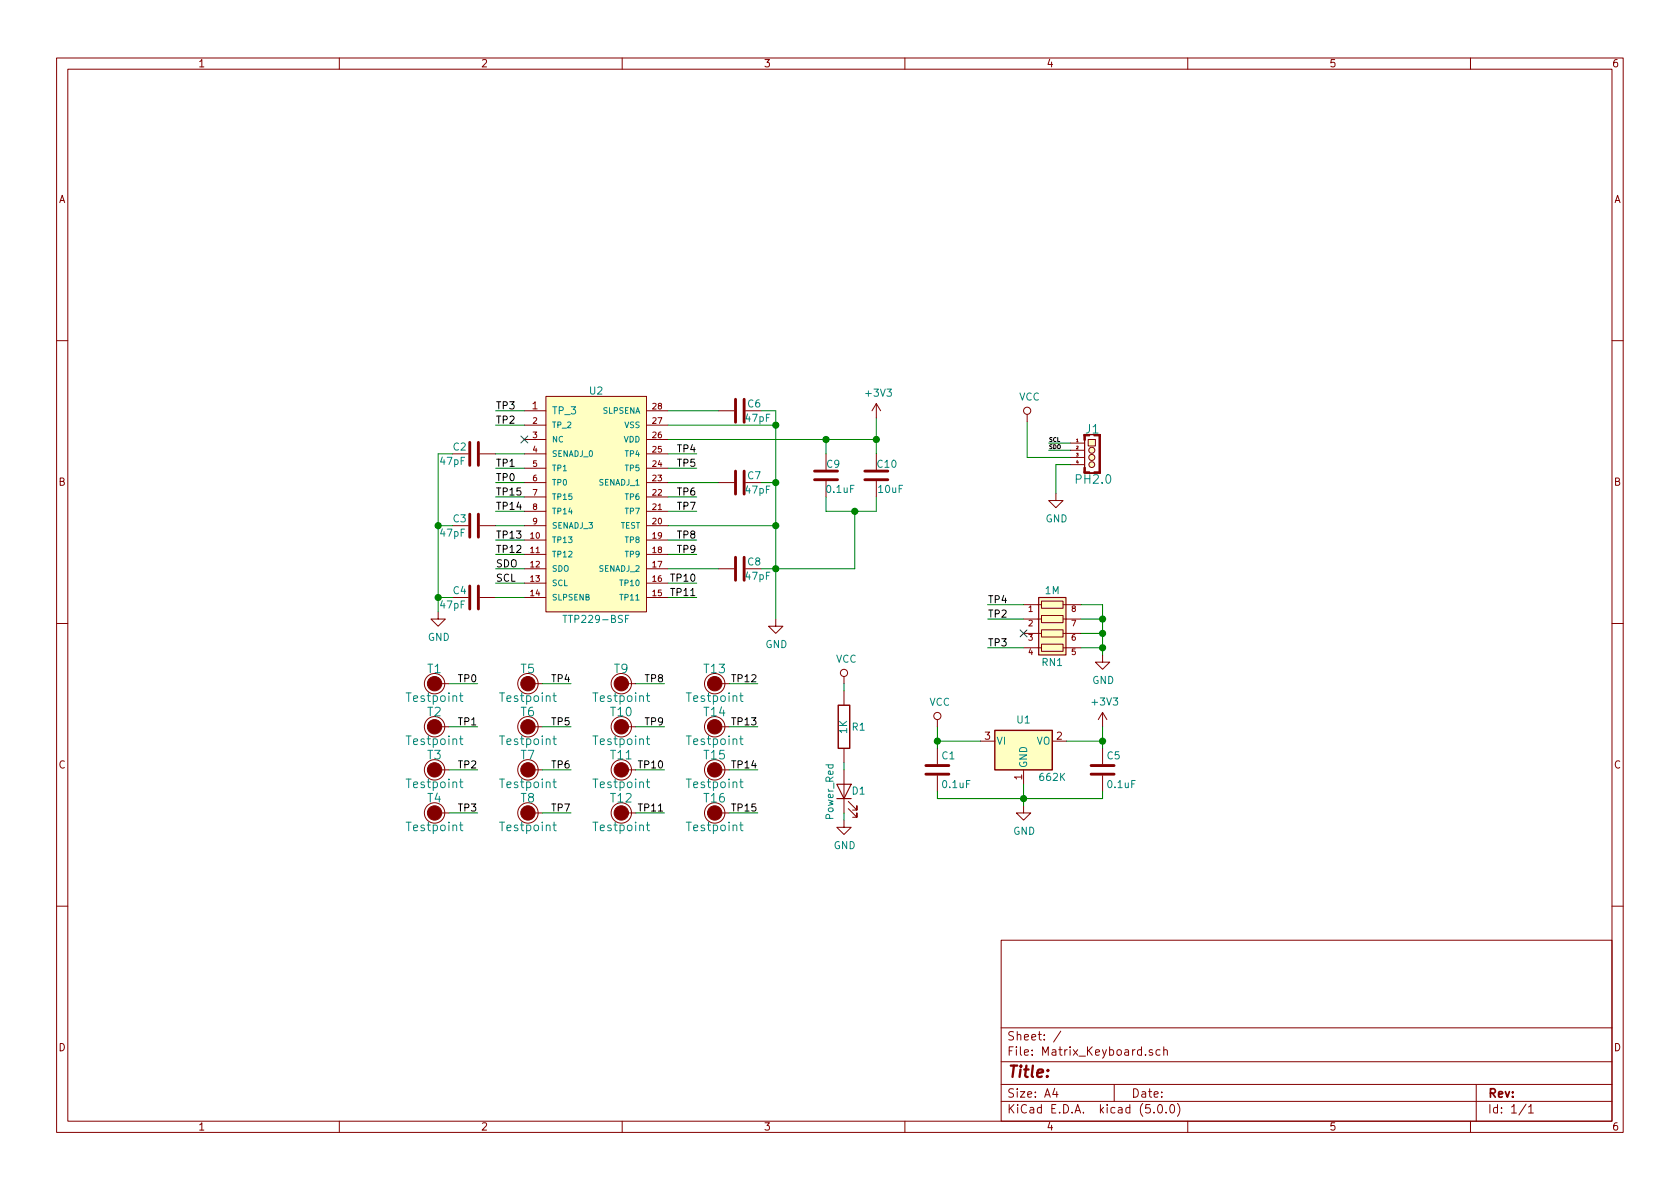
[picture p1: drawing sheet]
<svg xmlns="http://www.w3.org/2000/svg" width="297mm" height="210mm" viewBox="0 0 297 210" stroke-linecap="round" stroke-linejoin="round" font-family="sans-serif">
<g fill="none" stroke="#840000" stroke-width=".18">
<path d="M10 10.3h277v189.9h-277zM12 12.2h273v186.1h-273zM60 10.3v1.9M110 10.3v1.9M160 10.3v1.9M210 10.3v1.9M260 10.3v1.9M10 60.2h2M92.7 72.6h3.8M92.7 75.2h3.8M92.7 77.7h3.8M96.5 70.1h17.8v38.1h-17.8z"/>
<path d="M114.3 72.6h3.8M114.3 75.2h3.8M114.3 77.7h3.8M127 72.6h2.8M154.9 71.4v2.5M154.9 71.4l-.7 1.2M154.9 71.4l.8 1.2M181.6 73.3v1.2M189.2 78.4h2.6M189.2 79.6h2.6M191.8 76.8h2.6v6.9h-2.6zM191.8 77.8v4.9"/>
<path d="M192.4 77.7h1.3v1.2h-1.3zM285 60.2h2M84.8 93h2.8M84.8 80.3h2.8M92.7 95.5h3.8M92.7 98h3.8M92.7 93h3.8M92.7 90.4h3.8M92.7 87.9h3.8M92.7 85.3h3.8M92.7 82.8h3.8M92.7 80.3h3.8"/>
<path d="M114.3 95.5h3.8M114.3 98h3.8M114.3 93h3.8M114.3 90.4h3.8M114.3 87.9h3.8M114.3 85.3h3.8M114.3 82.8h3.8M114.3 80.3h3.8M127 85.3h2.8M146 80.3v2.8M146 85.1v2.8M154.9 80.3v2.8"/>
<path d="M154.9 85.1v2.8M186.7 87.2v1.3h1.3l-1.3 1.3-1.3-1.3h1.3M189.2 80.9h2.6M189.2 82.2h2.6M10 110.3h2M77.5 108.2v1.3h1.2l-1.2 1.2-1.3-1.2h1.3M84.8 105.7h2.8M92.7 100.6h3.8M92.7 103.1h3.8M92.7 105.7h3.8M114.3 100.6h3.8M114.3 103.1h3.8"/>
<path d="M114.3 105.7h3.8M127 100.6h2.8M137.2 109.5v1.2h1.2l-1.2 1.3-1.3-1.3h1.3M149.2 119.6v1.3M181 106.9h3.1M181 109.5h3.1M181 112h3.1M181 114.5h3.1M184.1 106.3h3.9v1.3h-3.9zM184.1 108.8h3.9v1.3h-3.9zM184.1 111.4h3.9v1.2h-3.9zM184.1 113.9h3.9v1.3h-3.9z"/>
<path d="M188 106.9h3.1M188 109.5h3.1M188 112h3.1M188 114.5h3.1M194.9 115.8v1.3h1.3l-1.3 1.3-1.2-1.3h1.2M285 110.3h2M76.8 120.9h2.6M76.8 128.5h2.6M76.8 136.1h2.6M93.3 120.9h2.6M93.3 128.5h2.6M93.3 136.1h2.6"/>
<path d="M109.9 120.9h2.5M109.9 128.5h2.5M109.9 136.1h2.5M126.4 120.9h2.5M126.4 128.5h2.5M126.4 136.1h2.5M149.2 122.2v2.5M149.2 132.3v2.6M149.2 136.1v7.7M165.7 127.2v1.3M165.7 132.3v2.8M165.7 137.2v2.7"/>
<path d="M173.4 131.1h2.5M181 136.1v2.6M186.1 131.1h2.5M194.9 126v2.5M194.9 132.3v2.8M194.9 137.2v2.7M194.9 126l-.7 1.2M194.9 126l.8 1.2M76.8 143.8h2.6M93.3 143.8h2.6M109.9 143.8h2.5M126.4 143.8h2.5"/>
<path d="M149.2 145v1.3h1.3l-1.3 1.3-1.2-1.3h1.2M150 143l1.5 1.5v-.7v.7h-.8M150 141.7l1.5 1.6v-.8v.8h-.8M181 142.5v1.3h1.2l-1.2 1.2-1.3-1.2h1.3M10 160.2h2M177 166.3h108v32h-108zM285 160.2h2M60 198.3v1.9M110 198.3v1.9M160 198.3v1.9M177 194.8h108M177 191.8h108"/>
<path d="M177 187.8h108M177 181.8h108M186.5 192.5l-.4 1h1M186.8 193v1M187.6 182.3l-1.3 2M197 191.8v3M203.8 185.7a.37 .37 0 0 0-.6 .1l.1 .2 .5 .2v.1l-.2 .3-.4-.1M204 196.7v.1M204.8 195.5l.4-.2a.94 .94 0 0 1 0 1.5 .79 .79 0 0 1-.4-1.3zM205.1 185.7l-.4-.1-.3 .3 .1 .6 .2 .1 .4-.1M205.8 185.7a.37 .37 0 0 1 .6 .1v.8M205.8 185.1v1.5"/>
<path d="M206.2 196.7v.1M207 195.4l.3-.1a.94 .94 0 0 1 0 1.5 .82 .82 0 0 1-.3-1.4zM208.2 195.1a1.71 1.71 0 0 1 0 2.3M210 198.3v1.9M260 198.3v1.9M261 191.8v6.5M269.8 195.2l-1.2 2M270.3 195.8l.4-.5v1.5M270.3 196.8h.8"/>
<circle cx="181.6" cy="72.6" r=".63"/>
<circle cx="193" cy="79.6" r=".53"/>
<circle cx="193" cy="80.9" r=".53"/>
<circle cx="193" cy="82.2" r=".51"/>
<circle cx="149.2" cy="119" r=".63"/>
<circle cx="76.8" cy="120.9" r="1.8"/>
<circle cx="76.8" cy="128.5" r="1.8"/>
<circle cx="76.8" cy="136.1" r="1.8"/>
<circle cx="93.3" cy="120.9" r="1.8"/>
<circle cx="93.3" cy="136.1" r="1.8"/>
<circle cx="93.3" cy="128.5" r="1.8"/>
<circle cx="109.9" cy="136.1" r="1.8"/>
<circle cx="109.9" cy="128.5" r="1.8"/>
<circle cx="109.9" cy="120.9" r="1.8"/>
<circle cx="126.4" cy="136.1" r="1.8"/>
<circle cx="126.4" cy="128.5" r="1.8"/>
<circle cx="126.4" cy="120.9" r="1.8"/>
<circle cx="165.7" cy="126.6" r=".63"/>
<circle cx="76.8" cy="143.8" r="1.8"/>
<circle cx="93.3" cy="143.8" r="1.8"/>
<circle cx="109.9" cy="143.8" r="1.8"/>
<circle cx="126.4" cy="143.8" r="1.8"/>
</g>
<g fill="#ffffc2" stroke="#ffffc2" stroke-width=".18">
<path d="M96.5 70.1h17.8v38.1h-17.8z"/>
<path d="M183.6 105.7h4.9v10.1h-4.9z"/>
<path d="M192.4 77.7h1.3v1.2h-1.3z"/>
<path d="M175.9 129.2h10.2v6.9h-10.2z"/>
<circle cx="193" cy="82.2" r=".51"/>
<circle cx="193" cy="80.9" r=".53"/>
<circle cx="193" cy="79.6" r=".53"/>
</g>
<g fill="none" stroke="#008484" stroke-width=".18">
<path d="M99.5 108.8h.8M111.2 108.8h-.6v1.3M81.3 123h.5M81.3 130.7h.5M81.3 138.3h.5M81.5 122.5v1.3v.2h.3M81.5 130.1v1.3v.2l.3 .1M81.5 137.8v1.3v.1l.3 .1M97.8 123h.5M97.8 130.7h.5M97.8 138.3h.5M98 122.5v1.3v.2h.3"/>
<path d="M98 130.1v1.3v.2l.3 .1M98 137.8v1.3v.1l.3 .1M114.3 123h.6M114.3 130.7h.6M114.3 138.3h.6M114.5 122.5v1.3l.1 .2h.3M114.5 130.1v1.3l.1 .2 .3 .1M114.5 137.8v1.3l.1 .1 .3 .1M130.8 123h.6M130.8 130.7h.6M130.8 138.3h.6M131 122.5v1.3l.1 .2h.3"/>
<path d="M131 130.1v1.3l.1 .2 .3 .1M131 137.8v1.3l.1 .1 .3 .1M81.3 145.9h.5M81.5 145.4v1.3v.1l.3 .1M97.8 145.9h.5M98 145.4v1.3v.1l.3 .1M114.3 145.9h.6M114.5 145.4v1.3l.1 .1 .3 .1M130.8 145.9h.6M131 145.4v1.3l.1 .1 .3 .1"/>
</g>
<g fill="#840000" stroke="#840000" stroke-width=".18">
<path d="M194.3 76.8h.3v6.9h-.3z"/>
<path d="M193.4 76.8h1.2v.3h-1.2z"/>
<path d="M191.6 82.7h.3v.9h-.3z"/>
<path d="M191.6 76.8h.3v1h-.3z"/>
<circle cx="93.3" cy="120.9" r="1.27"/>
<circle cx="93.3" cy="128.5" r="1.27"/>
<circle cx="93.3" cy="136.1" r="1.27"/>
<circle cx="93.3" cy="143.8" r="1.27"/>
<circle cx="76.8" cy="120.9" r="1.27"/>
<circle cx="76.8" cy="128.5" r="1.27"/>
<circle cx="76.8" cy="136.1" r="1.27"/>
<circle cx="76.8" cy="143.8" r="1.27"/>
<circle cx="126.4" cy="120.9" r="1.27"/>
<circle cx="126.4" cy="128.5" r="1.27"/>
<circle cx="126.4" cy="136.1" r="1.27"/>
<circle cx="126.4" cy="143.8" r="1.27"/>
<circle cx="109.9" cy="120.9" r="1.27"/>
<circle cx="109.9" cy="128.5" r="1.27"/>
<circle cx="109.9" cy="136.1" r="1.27"/>
<circle cx="109.9" cy="143.8" r="1.27"/>
</g>
<path d="M92.1 77.1l1.2 1.2M93.3 77.1l-1.2 1.2M180.4 111.4l1.2 1.2M181.6 111.4l-1.2 1.2" fill="none" stroke="#000084" stroke-width=".18"/>
<g fill="none" stroke="#008400" stroke-width=".18">
<path d="M87.6 75.2h5.1M87.6 72.6h5.1M118.1 75.2h19.1M118.1 72.6h8.9M118.1 77.7h36.8M134.6 72.6h2.6v36.9M146 77.7v2.6M154.9 73.9v6.4M181.6 74.5v6.4h7.6M185.4 79.6h3.8M185.4 78.4h3.8M77.5 93h2.5"/>
<path d="M80 80.3h-2.5v27.9M87.6 98h5.1M87.6 95.5h5.1M87.6 82.8h5.1M87.6 80.3h5.1M87.6 87.9h5.1M87.6 90.4h5.1M87.6 85.3h5.1M87.6 93h5.1M118.1 98h5.1M118.1 95.5h5.1M118.1 82.8h5.1"/>
<path d="M118.1 80.3h5.1M118.1 87.9h5.1M118.1 90.4h5.1M118.1 85.3h8.9M118.1 93h19.1M134.6 85.3h2.6M146 87.9v2.5h8.9v-2.5M151.1 90.4v10.2h-16.5M189.2 82.2h-2.5v5M77.5 105.7h2.5M87.6 103.1h5.1M87.6 105.7h5.1"/>
<path d="M87.6 100.6h5.1M118.1 103.1h5.1M118.1 105.7h5.1M118.1 100.6h8.9M174.6 106.9h6.4M174.6 114.5h6.4M174.6 109.5h6.4M191.1 106.9h3.8v8.9M191.1 114.5h3.8M191.1 112h3.8M191.1 109.5h3.8M79.4 120.9h5.1"/>
<path d="M79.4 128.5h5.1M79.4 136.1h5.1M95.9 120.9h5.1M95.9 128.5h5.1M95.9 136.1h5.1M112.4 120.9h5.1M112.4 128.5h5.1M112.4 136.1h5.1M128.9 120.9h5.1M128.9 128.5h5.1M128.9 136.1h5.1M149.2 120.9v1.3"/>
<path d="M149.2 134.9v1.2M165.7 139.9v1.3h29.2v-1.3M165.7 131.1h7.7M165.7 128.5v3.8M181 138.7v3.8M188.6 131.1h6.3M194.9 128.5v3.8M79.4 143.8h5.1M95.9 143.8h5.1M112.4 143.8h5.1M128.9 143.8h5.1M149.2 143.8v1.2"/>
</g>
<g fill="none" stroke="#840000" stroke-width=".51">
<path d="M83.1 78.2v4.1M84.6 78.2v4.1M130 70.6v4.1M131.6 70.6v4.1M83.1 90.9v4.1M84.6 90.9v4.1M130 83.3v4.1M130 98.5v4.1M131.6 83.3v4.1M131.6 98.5v4.1M144 83.3h4.1M144 84.8h4.1"/>
<path d="M152.9 83.3h4.1M152.9 84.8h4.1M83.1 103.6v4.1M84.6 103.6v4.1M163.7 136.9h4.1M163.7 135.4h4.1M192.9 136.9h4.1M192.9 135.4h4.1"/>
</g>
<g fill="#008400" stroke="#008400" stroke-width=".25">
<circle cx="77.5" cy="105.7" r=".51"/>
<circle cx="77.5" cy="93" r=".51"/>
<circle cx="137.2" cy="85.3" r=".51"/>
<circle cx="137.2" cy="100.6" r=".51"/>
<circle cx="137.2" cy="93" r=".51"/>
<circle cx="137.2" cy="75.2" r=".51"/>
<circle cx="154.9" cy="77.7" r=".51"/>
<circle cx="146.1" cy="77.7" r=".51"/>
<circle cx="151.1" cy="90.4" r=".51"/>
<circle cx="194.9" cy="114.5" r=".51"/>
<circle cx="194.9" cy="112" r=".51"/>
<circle cx="194.9" cy="109.5" r=".51"/>
<circle cx="181" cy="141.2" r=".51"/>
<circle cx="194.9" cy="131.1" r=".51"/>
<circle cx="165.7" cy="131.1" r=".51"/>
</g>
<path d="M183.6 105.7h4.9v10.1h-4.9zM148 138.7h2.5l-1.3 2.5zM148 141.2h2.5" fill="none" stroke="#840000" stroke-width=".2"/>
<path d="M148.2 124.7h2v7.6h-2zM175.9 129.2h10.2v6.9h-10.2z" fill="none" stroke="#840000" stroke-width=".25"/>
<text font-size="2.8" fill="#840000" x="178" y="190.5">Title:</text>
<g font-size="2.1" fill="#008484">
<text x="192" y="76.7">J1</text>
<text x="190.4" y="85.5">PH2.0</text>
<text x="75.6" y="119">T1</text>
<text x="92.1" y="119">T5</text>
<text x="108.6" y="119">T9</text>
<text x="124.5" y="119">T13</text>
<text x="72.1" y="124.1">Testpoint</text>
<text x="88.6" y="124.1">Testpoint</text>
<text x="105.1" y="124.1">Testpoint</text>
<text x="121.6" y="124.1">Testpoint</text>
<text x="72.1" y="131.7">Testpoint</text>
<text x="75.6" y="126.7">T2</text>
<text x="88.6" y="131.7">Testpoint</text>
<text x="92.1" y="126.7">T6</text>
<text x="105.1" y="131.7">Testpoint</text>
<text x="108" y="126.7">T10</text>
<text x="121.6" y="131.7">Testpoint</text>
<text x="124.5" y="126.7">T14</text>
<text x="75.6" y="134.3">T3</text>
<text x="92.1" y="134.3">T7</text>
<text x="108" y="134.3">T11</text>
<text x="124.5" y="134.3">T15</text>
<text x="72.1" y="139.4">Testpoint</text>
<text x="75.6" y="141.9">T4</text>
<text x="88.6" y="139.4">Testpoint</text>
<text x="92.1" y="141.9">T8</text>
<text x="105.1" y="139.4">Testpoint</text>
<text x="108" y="141.9">T12</text>
<text x="121.6" y="139.4">Testpoint</text>
<text x="124.5" y="141.9">T16</text>
<text x="72.1" y="147">Testpoint</text>
<text x="88.6" y="147">Testpoint</text>
<text x="105.1" y="147">Testpoint</text>
<text x="121.6" y="147">Testpoint</text>
</g>
<g font-size="2.1" fill="#840000">
<text x="178" y="184">Sheet: /</text>
<text x="178" y="186.7">File: Matrix_Keyboard.sch</text>
<text x="178" y="196.9">KiCad E.D.A. kicad (5.0.0)</text>
<text x="178" y="194.1">Size: A4</text>
<text x="200" y="194.1">Date:</text>
<text x="263" y="194.1">Rev:</text>
<text x="263" y="196.9">Id: 1/1</text>
</g>
<g font-size="1.8" fill="#840000">
<text x="35" y="11.9">1</text>
<text x="85" y="11.9">2</text>
<text x="135" y="11.9">3</text>
<text x="185" y="11.9">4</text>
<text x="235" y="11.9">5</text>
<text x="285" y="11.9">6</text>
<text x="10.4" y="35.9">A</text>
<text x="285.4" y="35.9">A</text>
<text x="94.1" y="72.4">1</text>
<text x="10.4" y="85.9">B</text>
<text x="285.4" y="85.9">B</text>
<text x="174.1" y="130.8">3</text>
<text x="186.8" y="130.8">2</text>
<text x="10.4" y="135.9">C</text>
<text x="180.7" y="137.9" transform="rotate(-90 180.7 137.9)">1</text>
<text x="285.4" y="135.9">C</text>
<text x="10.4" y="185.9">D</text>
<text x="285.4" y="185.9">D</text>
<text x="35" y="199.9">1</text>
<text x="85" y="199.9">2</text>
<text x="135" y="199.9">3</text>
<text x="185" y="199.9">4</text>
<text x="235" y="199.9">5</text>
<text x="285" y="199.9">6</text>
</g>
<g font-size="1.8" fill="#008484">
<text x="104.3" y="69.8">U2</text>
<text x="153.2" y="70.1">+3V3</text>
<text x="180.2" y="70.8">VCC</text>
<text x="97.5" y="73.3">TP_3</text>
<text x="131.9" y="74.6">47pF</text>
<text x="132.2" y="72.1">C6</text>
<text x="78" y="82.2">47pF</text>
<text x="80.2" y="79.7">C2</text>
<text x="146.2" y="82.7">C9</text>
<text x="155.2" y="82.7">C10</text>
<text x="131.9" y="87.3">47pF</text>
<text x="132.2" y="84.8">C7</text>
<text x="146.3" y="87.2">0.1uF</text>
<text x="155.4" y="87.2">10uF</text>
<text x="78" y="94.9">47pF</text>
<text x="80.2" y="92.4">C3</text>
<text x="184.9" y="92.4">GND</text>
<text x="132.2" y="100">C8</text>
<text x="78" y="107.6">47pF</text>
<text x="80.2" y="105.1">C4</text>
<text x="131.9" y="102.5">47pF</text>
<text x="184.8" y="105.1">1M</text>
<text x="75.6" y="113.3">GND</text>
<text x="100.2" y="110.2">TTP229-BSF</text>
<text x="135.3" y="114.6">GND</text>
<text x="147.8" y="117.2">VCC</text>
<text x="184.3" y="117.8">RN1</text>
<text x="164.3" y="124.8">VCC</text>
<text x="193.1" y="120.9">GND</text>
<text x="193.2" y="124.8">+3V3</text>
<text x="149.8" y="129.7" transform="rotate(-90 149.8 129.7)">1K</text>
<text x="150.7" y="129.2">R1</text>
<text x="176.1" y="131.7">VI</text>
<text x="179.9" y="127.9">U1</text>
<text x="183.2" y="131.7">VO</text>
<text x="166.6" y="134.3">C1</text>
<text x="181.6" y="135.9" transform="rotate(-90 181.6 135.9)">GND</text>
<text x="195.8" y="134.3">C5</text>
<text x="150.7" y="140.5">D1</text>
<text x="166.8" y="139.4">0.1uF</text>
<text x="183.9" y="138.1">662K</text>
<text x="196" y="139.4">0.1uF</text>
<text x="147.4" y="144.8" transform="rotate(-90 147.4 144.8)">Power_Red</text>
<text x="179.1" y="147.6">GND</text>
<text x="147.4" y="150.2">GND</text>
</g>
<g font-size="1.8">
<text x="87.6" y="74.9">TP2</text>
<text x="87.6" y="72.4">TP3</text>
<text x="87.6" y="82.5">TP1</text>
<text x="119.9" y="80">TP4</text>
<text x="119.9" y="82.5">TP5</text>
<text x="87.6" y="85.1">TP0</text>
<text x="87.6" y="87.6">TP15</text>
<text x="119.9" y="87.6">TP6</text>
<text x="87.6" y="90.2">TP14</text>
<text x="87.6" y="95.2">TP13</text>
<text x="119.9" y="95.2">TP8</text>
<text x="119.9" y="90.2">TP7</text>
<text x="87.6" y="97.8">TP12</text>
<text x="87.6" y="100.3">SDO</text>
<text x="119.9" y="97.8">TP9</text>
<text x="87.6" y="102.9">SCL</text>
<text x="119" y="105.4">TP11</text>
<text x="119" y="102.9">TP10</text>
<text x="174.6" y="106.7">TP4</text>
<text x="174.6" y="109.2">TP2</text>
<text x="174.6" y="114.3">TP3</text>
<text x="81.2" y="120.6">TP0</text>
<text x="97.7" y="120.6">TP4</text>
<text x="114.2" y="120.6">TP8</text>
<text x="129.8" y="120.6">TP12</text>
<text x="81.2" y="128.3">TP1</text>
<text x="97.7" y="128.3">TP5</text>
<text x="114.2" y="128.3">TP9</text>
<text x="129.8" y="128.3">TP13</text>
<text x="81.2" y="135.9">TP2</text>
<text x="97.7" y="135.9">TP6</text>
<text x="113.3" y="135.9">TP10</text>
<text x="129.8" y="135.9">TP14</text>
<text x="81.2" y="143.5">TP3</text>
<text x="97.7" y="143.5">TP7</text>
<text x="113.3" y="143.5">TP11</text>
<text x="129.8" y="143.5">TP15</text>
</g>
<g font-size="1.4" fill="#840000">
<text x="94.2" y="74.9">2</text>
<text x="94.2" y="77.5">3</text>
<text x="115.4" y="77.5">26</text>
<text x="115.4" y="74.9">27</text>
<text x="115.4" y="72.4">28</text>
<text x="94.2" y="80">4</text>
<text x="94.2" y="82.5">5</text>
<text x="115.4" y="82.5">24</text>
<text x="115.4" y="80">25</text>
<text x="94.2" y="85.1">6</text>
<text x="94.2" y="87.6">7</text>
<text x="115.4" y="87.6">22</text>
<text x="115.4" y="85.1">23</text>
<text x="93.8" y="95.2">10</text>
<text x="94.2" y="90.2">8</text>
<text x="94.2" y="92.7">9</text>
<text x="115.4" y="95.2">19</text>
<text x="115.4" y="92.7">20</text>
<text x="115.4" y="90.2">21</text>
<text x="93.8" y="97.8">11</text>
<text x="93.8" y="100.3">12</text>
<text x="115.4" y="100.3">17</text>
<text x="115.4" y="97.8">18</text>
<text x="93.8" y="102.9">13</text>
<text x="93.8" y="105.4">14</text>
<text x="115.4" y="105.4">15</text>
<text x="115.4" y="102.9">16</text>
<text x="181.9" y="108.2">1</text>
<text x="181.9" y="110.7">2</text>
<text x="181.9" y="113.3">3</text>
<text x="189.5" y="113.3">6</text>
<text x="189.5" y="110.7">7</text>
<text x="189.5" y="108.2">8</text>
<text x="181.9" y="115.8">4</text>
<text x="189.5" y="115.8">5</text>
</g>
<g font-size="1.4" fill="#008484">
<text x="97.5" y="75.7">TP_2</text>
<text x="106.6" y="73.1">SLPSENA</text>
<text x="110.5" y="75.7">VSS</text>
<text x="97.5" y="78.2">NC</text>
<text x="97.5" y="80.8">SENADJ_0</text>
<text x="97.5" y="83.3">TP1</text>
<text x="110.3" y="78.2">VDD</text>
<text x="110.7" y="83.3">TP5</text>
<text x="110.7" y="80.8">TP4</text>
<text x="97.5" y="85.8">TP0</text>
<text x="97.5" y="88.4">TP15</text>
<text x="106" y="85.8">SENADJ_1</text>
<text x="110.7" y="88.4">TP6</text>
<text x="97.5" y="90.9">TP14</text>
<text x="97.5" y="93.5">SENADJ_3</text>
<text x="109.7" y="93.5">TEST</text>
<text x="110.7" y="90.9">TP7</text>
<text x="97.5" y="96">TP13</text>
<text x="97.5" y="98.5">TP12</text>
<text x="97.5" y="101.1">SDO</text>
<text x="106" y="101.1">SENADJ_2</text>
<text x="110.7" y="98.5">TP9</text>
<text x="110.7" y="96">TP8</text>
<text x="97.5" y="103.6">SCL</text>
<text x="97.5" y="106.2">SLPSENB</text>
<text x="109.9" y="106.2">TP11</text>
<text x="109.9" y="103.6">TP10</text>
</g>
<g font-size="1">
<text x="185.4" y="79.4">SDO</text>
<text x="185.4" y="78.1">SCL</text>
</g>
<g font-size=".7" fill="#840000">
<text x="190.3" y="78.2">1</text>
<text x="190.3" y="79.4">2</text>
<text x="190.3" y="80.7">3</text>
<text x="190.3" y="82">4</text>
</g>
</svg>
